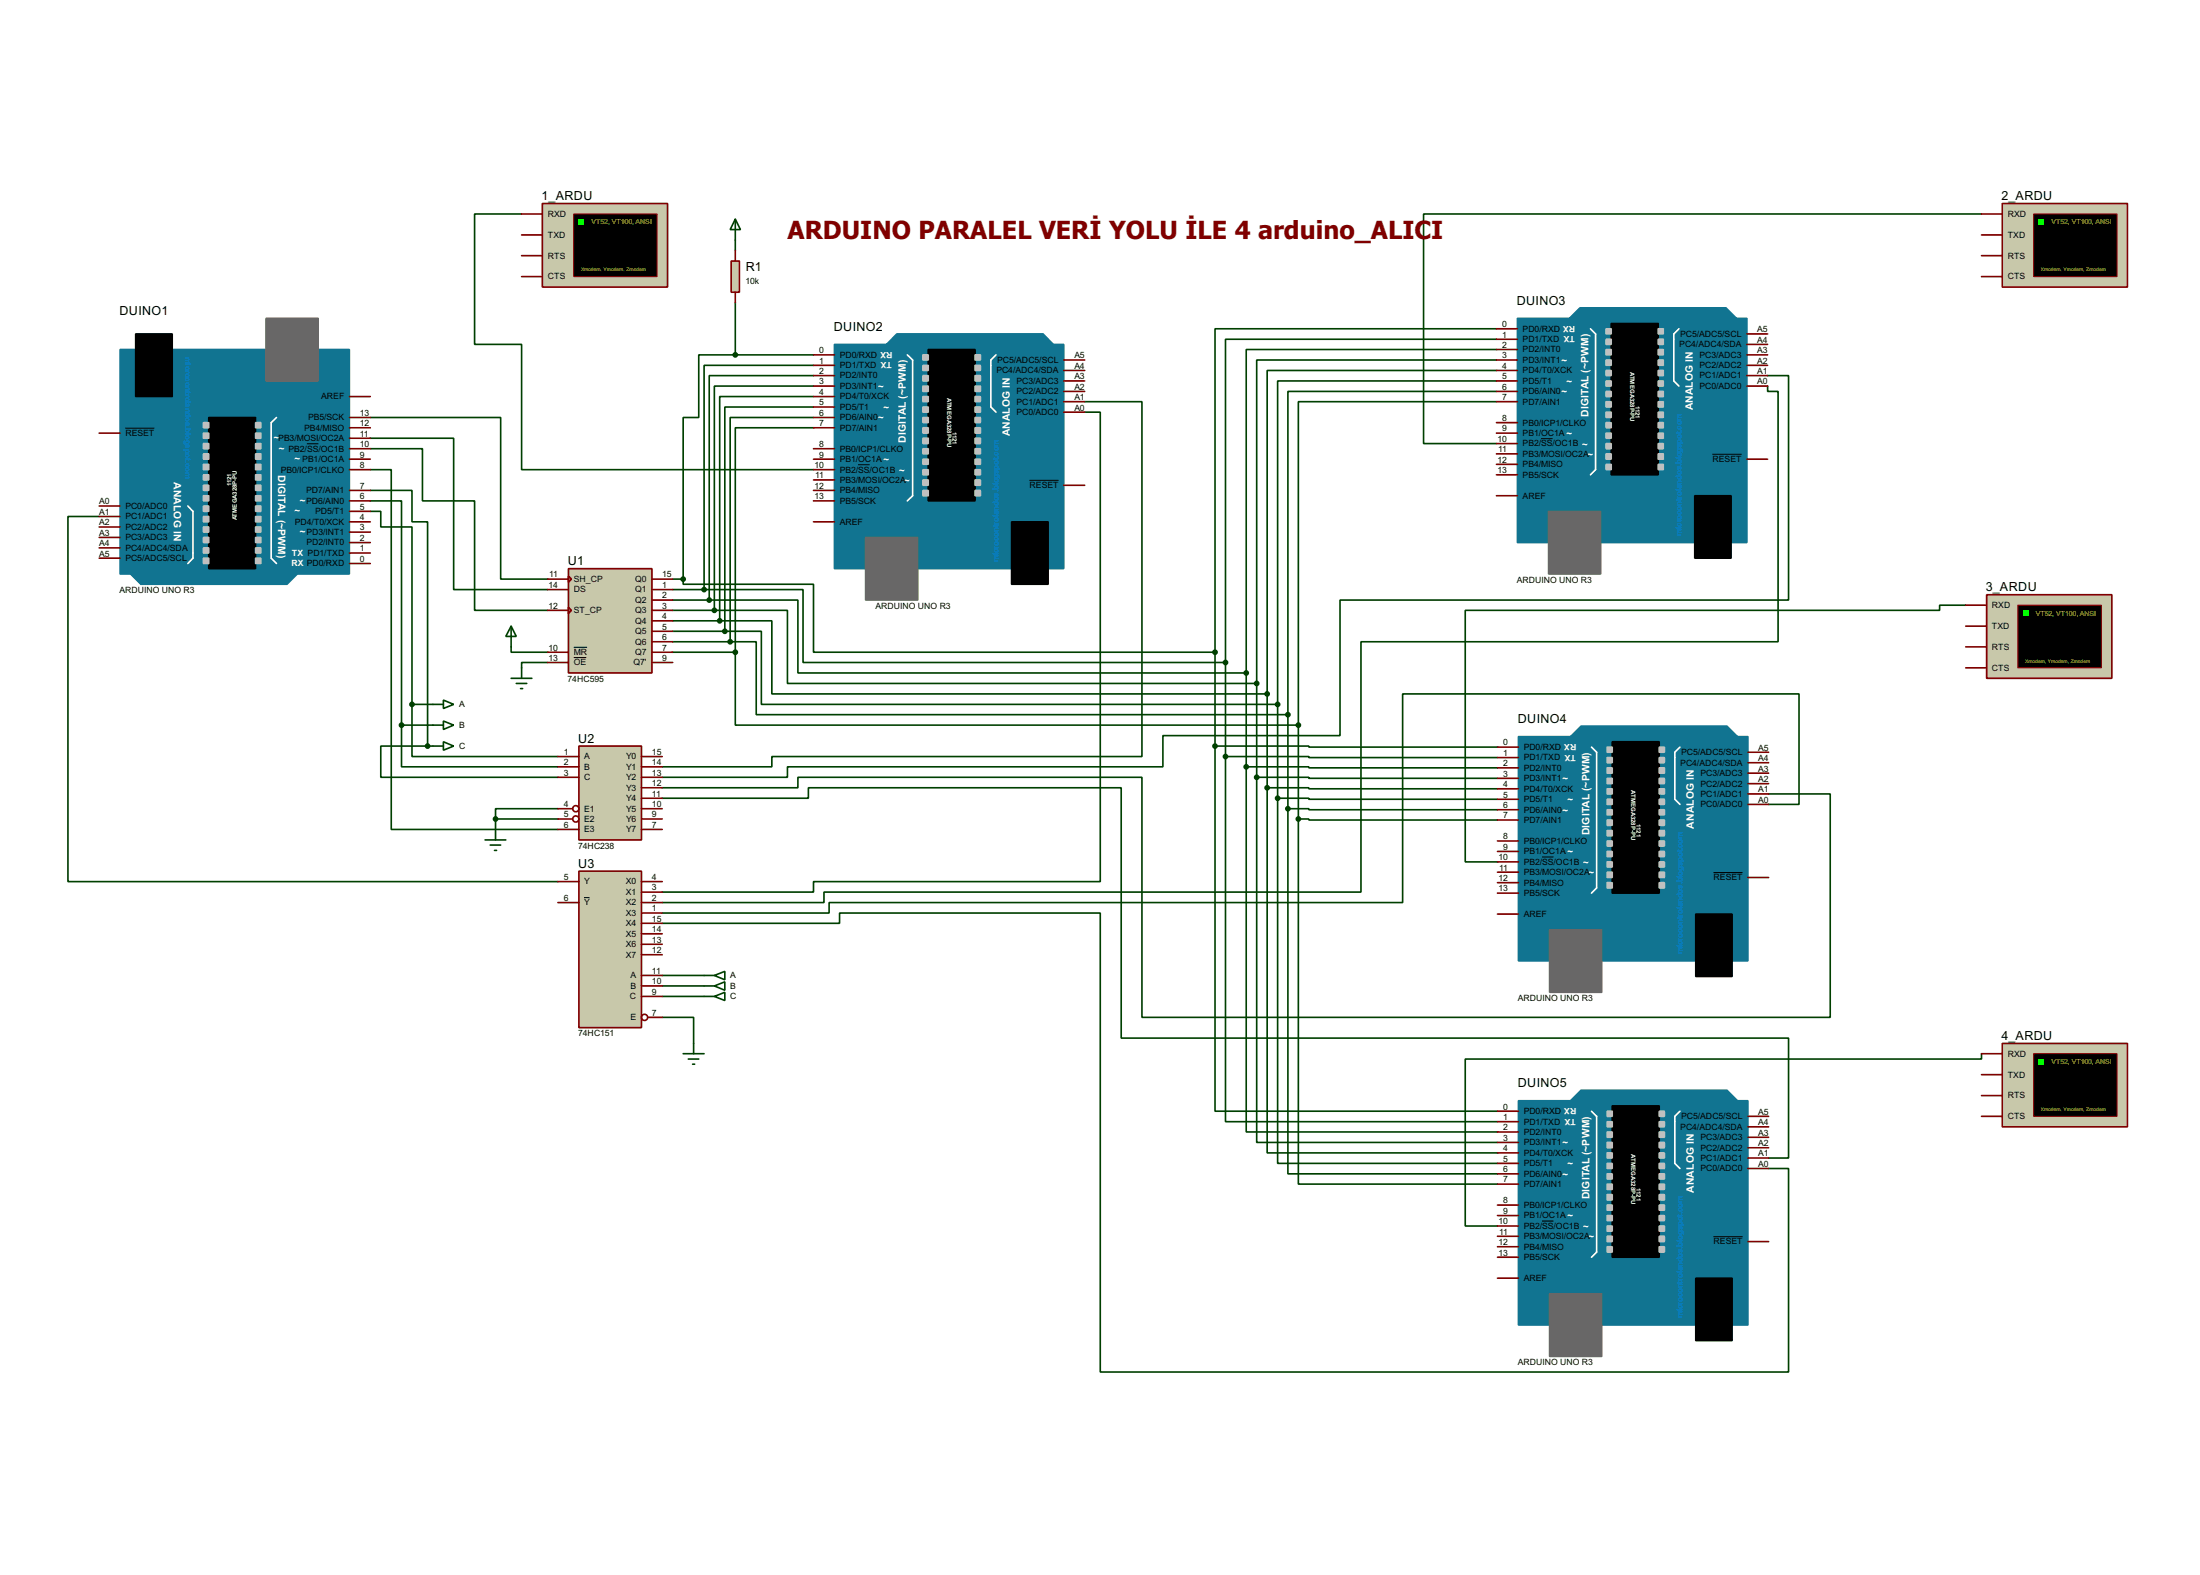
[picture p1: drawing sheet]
<svg xmlns="http://www.w3.org/2000/svg" width="536mm" height="383mm" viewBox="0 0 536 383" stroke-linecap="round" stroke-linejoin="round" font-family="sans-serif">
<g fill="none" stroke="#004000" stroke-width=".4">
<path d="M127.1 52.1h-11.5v31.8h11.5v30.5h71.1M179.1 58.5v2.5M482.7 52.1h-135.9v55.9h17.7M179.1 73.7v12.7M179.1 86.4h-8.9v15.3h-3.8v39.3M179.1 86.4h19.1M198.2 99.1h-21.6v54.6M198.2 96.6h-22.9v54.6M198.2 94h-24.2v54.6M198.2 91.5h-25.4v54.6M198.2 89h-26.7v54.6M264.2 97.8h14v86.4h-90.2v2.5h-26.7"/>
<path d="M364.5 97.8h-48.2v78.8M364.5 95.3h-50.8v78.7M364.5 92.8h-53.3v78.7M364.5 90.2h-55.8v78.8M364.5 87.7h-58.4v78.7M364.5 85.1h-60.9v78.8M364.5 82.6h-66v78.7M364.5 80.1h-68.5v78.7M430.6 91.5h5.1v54.6h-109.3v33h-43.1v7.6h-91.5v2.6h-30.5M430.6 94v1.3h2.5v61h-101.6v60.9h-130.8v2.6h-39.4M90.2 101.7h31.8v39.3h11.4M90.2 109.3h12.7v12.7h12.7v26.6h17.8"/>
<path d="M90.2 106.7h20.3v36.9h22.9M90.2 114.4h5.1v87.6h40.6M90.2 119.4h10.2v7.7h3.8v54.6M198.2 104.2h-19.1v54.6M198.2 101.7h-20.3v54.6M264.2 100.4h3.8v114.3h-69.8v2.5h-36.9M24.2 125.8h-7.6v88.9h119.3M90.2 124.5h2.6v3.8h7.6v43.2M90.2 122h7.6v54.6M124.5 157.5v1.3h8.9M163.9 158.8h15.2M163.9 156.3h14"/>
<path d="M163.9 153.7h12.7M163.9 151.2h11.4M163.9 148.6h10.1M163.9 146.1h8.9M163.9 143.6h7.6M163.9 141h2.5M166.4 141v1.3h31.8v16.5h97.8M171.5 143.6h24.1v17.7h102.9M172.8 146.1h21.6v17.8h109.2M174 148.6h17.8v17.8h114.3M175.3 151.2h12.7v17.8h120.7M176.6 153.7h8.9v17.8h125.7"/>
<path d="M177.9 156.3h6.3v17.7h129.5M179.1 158.8v17.8h137.2M296 158.8v22.9M478.8 147.4h-6.3v1.2h-115.6v61.3h7.9M97.8 176.6v10.1h38.1M97.8 176.6h7.7M100.4 171.5v12.7h35.5M100.4 171.5h5.1M133.4 161.3h-6.3v1.3M298.5 161.3v22.9M303.6 163.9v22.8M306.1 166.4v22.9"/>
<path d="M308.7 169v22.8M311.2 171.5v22.9M313.7 174v22.9M316.3 176.6v22.8M104.2 181.7h-11.4v7.6h43.1M104.2 181.7h1.3M120.7 199.4v2.6M120.7 199.4h15.2M135.9 196.9h-15.2v2.5M161.3 191.8h33.1v-2.5h83.8v58.4h167.6v-54.4h-15M161.3 194.4h35.6v-2.6h76.2v61h162.6v29.2h-4.9M296 181.7v88.9h68.8"/>
<path d="M296 181.7h22.8v.2h46M298.5 184.2v88.9h66.3M298.5 184.2h20.3v.3h46M303.6 186.7v88.9h61.2M303.6 186.7h15.2v.3h46M306.1 189.3v88.9h58.7M306.1 189.3h12.7v.2h46M308.7 191.8v88.9h56.1M308.7 191.8h10.1v.3h46M311.2 194.4v88.9h53.6M311.2 194.4h7.6v.2h46M313.7 196.9v88.9h51.1"/>
<path d="M313.7 196.9h5.1v.3h46M316.3 199.4v88.9h48.5M316.3 199.4h2.5v.3h46M430.8 195.9h7.4v-26.9h-96.5v50.8h-139.7v2.5h-40.7M161.3 224.8h43.2v-2.5h63.5v111.8h167.7v-49.6h-4.9M161.3 237.5h10.2M161.3 247.7h7.7v6.4M161.3 240.1h10.2M161.3 242.6h10.2M482.7 256.6v1.3h-125.8v40.6h7.9"/>
</g>
<g fill="#117491" stroke="#117491" stroke-width=".4">
<path d="M31.8 139.8h40.6l-2.5 2.5h-35.6z" fill-rule="evenodd"/>
<path d="M218.5 81.3h35.6l2.5 2.6h-40.6z" fill-rule="evenodd"/>
</g>
<g fill="#117491" stroke="#117491" stroke-width=".4">
<path d="M29.3 85.1h55.8v54.7h-55.8z"/>
<path d="M203.3 83.9h55.8v54.6h-55.8z"/>
</g>
<g fill="#686767" stroke="#686767" stroke-width=".4">
<path d="M64.8 77.5h12.7v15.3h-12.7z"/>
<path d="M210.9 130.9h12.7v15.2h-12.7z"/>
</g>
<path d="M33.1 81.3h8.9v15.3h-8.9zM226.1 85.1h11.4v36.9h-11.4zM50.9 101.7h11.4v36.8h-11.4zM246.4 127.1h8.9v15.2h-8.9z" fill="#000" stroke="#000" stroke-width=".4"/>
<path d="M221 86.4l1.3 1.3v33l-1.3 1.3M242.6 86.4l-1.2 1.3v11.4l1.2 1.3M67.4 101.7l-1.3 1.2v33l1.3 1.3M45.8 123.2l1.2 1.3v11.4l-1.2 1.3" fill="none" stroke="#fff" stroke-width=".4"/>
<g fill="#c0c0c0" stroke="#c0c0c0" stroke-width=".4">
<path d="M62.3 102.9h1.3v1.3h-1.3z"/>
<path d="M62.3 105.5h1.3v1.2h-1.3z"/>
<path d="M62.3 108h1.3v1.3h-1.3z"/>
<path d="M62.3 110.5h1.3v1.3h-1.3z"/>
<path d="M62.3 113.1h1.3v1.3h-1.3z"/>
<path d="M62.3 115.6h1.3v1.3h-1.3z"/>
<path d="M62.3 118.2h1.3v1.2h-1.3z"/>
<path d="M62.3 120.7h1.3v1.3h-1.3z"/>
<path d="M62.3 123.2h1.3v1.3h-1.3z"/>
<path d="M62.3 125.8h1.3v1.3h-1.3z"/>
<path d="M62.3 128.3h1.3v1.3h-1.3z"/>
<path d="M62.3 130.9h1.3v1.2h-1.3z"/>
<path d="M62.3 133.4h1.3v1.3h-1.3z"/>
<path d="M62.3 135.9h1.3v1.3h-1.3z"/>
<path d="M49.6 102.9h1.3v1.3h-1.3z"/>
<path d="M49.6 105.5h1.3v1.2h-1.3z"/>
<path d="M49.6 108h1.3v1.3h-1.3z"/>
<path d="M49.6 110.5h1.3v1.3h-1.3z"/>
<path d="M49.6 113.1h1.3v1.3h-1.3z"/>
<path d="M49.6 115.6h1.3v1.3h-1.3z"/>
<path d="M49.6 118.2h1.3v1.2h-1.3z"/>
<path d="M49.6 120.7h1.3v1.3h-1.3z"/>
<path d="M49.6 123.2h1.3v1.3h-1.3z"/>
<path d="M49.6 125.8h1.3v1.3h-1.3z"/>
<path d="M49.6 128.3h1.3v1.3h-1.3z"/>
<path d="M49.6 130.9h1.3v1.2h-1.3z"/>
<path d="M49.6 133.4h1.3v1.3h-1.3z"/>
<path d="M49.6 135.9h1.3v1.3h-1.3z"/>
<path d="M224.8 119.4h1.3v1.3h-1.3z"/>
<path d="M224.8 116.9h1.3v1.3h-1.3z"/>
<path d="M224.8 114.4h1.3v1.2h-1.3z"/>
<path d="M224.8 111.8h1.3v1.3h-1.3z"/>
<path d="M224.8 109.3h1.3v1.2h-1.3z"/>
<path d="M224.8 106.7h1.3v1.3h-1.3z"/>
<path d="M224.8 104.2h1.3v1.3h-1.3z"/>
<path d="M224.8 101.7h1.3v1.2h-1.3z"/>
<path d="M224.8 99.1h1.3v1.3h-1.3z"/>
<path d="M224.8 96.6h1.3v1.2h-1.3z"/>
<path d="M224.8 94h1.3v1.3h-1.3z"/>
<path d="M224.8 91.5h1.3v1.3h-1.3z"/>
<path d="M224.8 89h1.3v1.2h-1.3z"/>
<path d="M224.8 86.4h1.3v1.3h-1.3z"/>
<path d="M237.5 119.4h1.3v1.3h-1.3z"/>
<path d="M237.5 116.9h1.3v1.3h-1.3z"/>
<path d="M237.5 114.4h1.3v1.2h-1.3z"/>
<path d="M237.5 111.8h1.3v1.3h-1.3z"/>
<path d="M237.5 109.3h1.3v1.2h-1.3z"/>
<path d="M237.5 106.7h1.3v1.3h-1.3z"/>
<path d="M237.5 104.2h1.3v1.3h-1.3z"/>
<path d="M237.5 101.7h1.3v1.2h-1.3z"/>
<path d="M237.5 99.1h1.3v1.3h-1.3z"/>
<path d="M237.5 96.6h1.3v1.2h-1.3z"/>
<path d="M237.5 94h1.3v1.3h-1.3z"/>
<path d="M237.5 91.5h1.3v1.3h-1.3z"/>
<path d="M237.5 89h1.3v1.2h-1.3z"/>
<path d="M237.5 86.4h1.3v1.3h-1.3z"/>
</g>
<g fill="none" stroke="#800000" stroke-width=".4">
<path d="M85.1 96.6h5.1M198.2 96.6h5.1M198.2 86.4h5.1M198.2 89h5.1M198.2 91.5h5.1M198.2 94h5.1M198.2 99.1h5.1M259.1 87.7h5.1M259.1 90.2h5.1M259.1 92.8h5.1M259.1 95.3h5.1M259.1 97.8h5.1"/>
<path d="M24.2 105.5h5.1M85.1 119.4h5.1M85.1 114.4h5.1M85.1 111.8h5.1M85.1 109.3h5.1M85.1 106.7h5.1M85.1 104.2h5.1M85.1 101.7h5.1M198.2 119.4h5.1M198.2 114.4h5.1M198.2 111.8h5.1M198.2 109.3h5.1"/>
<path d="M198.2 104.2h5.1M198.2 101.7h5.1M198.2 116.9h5.1M259.1 100.4h5.1M259.1 118.2h5.1M24.2 135.9h5.1M24.2 133.4h5.1M24.2 130.9h5.1M24.2 128.3h5.1M24.2 125.8h5.1M24.2 123.2h5.1M85.1 137.2h5.1"/>
<path d="M85.1 134.7h5.1M85.1 132.1h5.1M85.1 129.6h5.1M85.1 127.1h5.1M85.1 124.5h5.1M85.1 122h5.1M198.2 127.1h5.1M198.2 122h5.1"/>
</g>
<path d="M30.5 104.3h7.1M74.8 108.1h2.8M209 113.2h2.8M250.8 117h7.1" fill="none" stroke="#000" stroke-width=".24"/>
<path d="M138.5 138.5h20.3v25.4h-20.3z" fill="#c8c8aa" stroke="#800000" stroke-width=".4"/>
<g fill="none" stroke="#800000" stroke-width=".4">
<path d="M133.4 141h5.1M133.4 143.6h5.1M133.4 148.6h5.1M133.4 158.8h5.1M138.5 140.3l.7 .7-.7 .8zM138.5 147.9l.7 .7-.7 .8zM158.8 141h5.1M158.8 143.6h5.1M158.8 146.1h5.1M158.8 148.6h5.1M158.8 151.2h5.1M158.8 153.7h5.1"/>
<path d="M158.8 156.3h5.1M158.8 158.8h5.1M133.4 161.3h5.1M158.8 161.3h5.1"/>
</g>
<path d="M139.8 157.6h3.2M139.8 160.1h3" fill="none" stroke="#000" stroke-width=".24"/>
<path d="M179.1 53.4l1.3 2.5h-2.5zM179.1 53.4v5.1M124.5 152.5l1.3 2.5h-2.6zM124.5 152.5v5M124.5 165.2h5.1M125.8 166.4h2.5M126.8 167.7h.5M127.1 162.6v2.6" fill="none" stroke="#004000" stroke-width=".4"/>
<path d="M178.1 63.6h2v7.6h-2z" fill="#c8c8aa" stroke="#800000" stroke-width=".4"/>
<path d="M179.1 61v2.6M179.1 71.2v2.5" fill="none" stroke="#800000" stroke-width=".4"/>
<circle cx="179.1" cy="86.4" r=".5" fill="#004000" stroke="#004000" stroke-width=".4"/>
<path d="M132.1 49.6h30.5v20.3h-30.5z" fill="#c8c8aa" stroke="#800000" stroke-width=".4"/>
<path d="M139.8 52.1h20.3v15.3h-20.3z" fill="#000" stroke="#800000" stroke-width=".25"/>
<path d="M141 53.4h1.3v1.3h-1.3z" fill="#0f0"/>
<g fill="none" stroke="#800000" stroke-width=".4">
<path d="M127.1 52.1h5M127.1 57.2h5M127.1 62.3h5M127.1 67.4h5M364.5 80.1h5.1M364.5 82.6h5.1M364.5 85.1h5.1M364.5 87.7h5.1M364.5 90.2h5.1M364.5 92.8h5.1M364.5 95.3h5.1M364.5 97.8h5.1"/>
<path d="M425.5 81.3h5.1M425.5 83.9h5.1M425.5 86.4h5.1M425.5 89h5.1M425.5 91.5h5.1M425.5 94h5.1M364.5 102.9h5.1M364.5 105.5h5.1M364.5 108h5.1M364.5 110.5h5.1M364.5 113.1h5.1M364.5 115.6h5.1"/>
<path d="M425.5 111.8h5.1M364.5 120.7h5.1M364.8 181.9h5.1M364.8 184.5h5.1M364.8 187h5.1M364.8 189.5h5.1M364.8 192.1h5.1M364.8 194.6h5.1M364.8 197.2h5.1M364.8 199.7h5.1M425.8 183.2h5M425.8 185.7h5"/>
<path d="M425.8 188.3h5M425.8 190.8h5M425.8 193.3h5M425.8 195.9h5M364.8 204.8h5.1M364.8 207.3h5.1M364.8 209.9h5.1M364.8 212.4h5.1M364.8 214.9h5.1M364.8 217.5h5.1M425.8 213.7h5M364.8 222.6h5.1"/>
<path d="M364.8 270.6h5.1M364.8 273.1h5.1M364.8 275.6h5.1M364.8 278.2h5.1M425.8 271.8h5M425.8 274.4h5M425.8 276.9h5M425.8 279.5h5M364.8 280.7h5.1M364.8 283.3h5.1M364.8 285.8h5.1M364.8 288.3h5.1"/>
<path d="M364.8 293.4h5.1M364.8 296h5.1M364.8 298.5h5.1M425.8 282h5M425.8 284.5h5M364.8 301h5.1M364.8 303.6h5.1M364.8 306.1h5.1M364.8 311.2h5.1M425.8 302.3h5"/>
</g>
<g fill="#117491" stroke="#117491" stroke-width=".4">
<path d="M382.3 77.5l2.6-2.5h35.5l2.6 2.5z" fill-rule="evenodd"/>
<path d="M382.6 179.4l2.5-2.6h35.6l2.5 2.6z" fill-rule="evenodd"/>
<path d="M385.1 265.5h35.6l2.5 2.5h-40.6z" fill-rule="evenodd"/>
</g>
<g fill="#117491" stroke="#117491" stroke-width=".4">
<path d="M369.6 77.5h55.9v54.6h-55.9z"/>
<path d="M369.9 179.4h55.9v54.6h-55.9z"/>
<path d="M369.9 268h55.9v54.6h-55.9z"/>
</g>
<g fill="#686767" stroke="#686767" stroke-width=".4">
<path d="M377.2 124.5h12.7v15.3h-12.7z"/>
<path d="M377.5 226.4h12.7v15.2h-12.7z"/>
<path d="M377.5 315h12.7v15.3h-12.7z"/>
</g>
<path d="M392.5 78.8h11.4v36.8h-11.4zM412.8 120.7h8.9v15.2h-8.9zM392.7 180.6h11.5v36.9h-11.5zM413.1 222.6h8.8v15.2h-8.8zM392.7 269.3h11.5v36.8h-11.5zM413.1 311.2h8.8v15.2h-8.8z" fill="#000" stroke="#000" stroke-width=".4"/>
<path d="M387.4 80.1l1.3 1.2v33.1l-1.3 1.2M409 80.1l-1.3 1.2v11.5l1.3 1.2M387.7 181.9l1.2 1.3v33l-1.2 1.3M409.2 181.9l-1.2 1.3v11.4l1.2 1.3M387.7 270.6l1.2 1.2v33.1l-1.2 1.2M409.2 270.6l-1.2 1.2v11.5l1.2 1.2" fill="none" stroke="#fff" stroke-width=".4"/>
<g fill="#c0c0c0" stroke="#c0c0c0" stroke-width=".4">
<path d="M391.2 113.1h1.3v1.3h-1.3z"/>
<path d="M391.2 110.5h1.3v1.3h-1.3z"/>
<path d="M391.2 108h1.3v1.3h-1.3z"/>
<path d="M391.2 105.5h1.3v1.2h-1.3z"/>
<path d="M391.2 102.9h1.3v1.3h-1.3z"/>
<path d="M391.2 100.4h1.3v1.3h-1.3z"/>
<path d="M391.2 97.8h1.3v1.3h-1.3z"/>
<path d="M391.2 95.3h1.3v1.3h-1.3z"/>
<path d="M391.2 92.8h1.3v1.2h-1.3z"/>
<path d="M391.2 90.2h1.3v1.3h-1.3z"/>
<path d="M391.2 87.7h1.3v1.3h-1.3z"/>
<path d="M391.2 85.1h1.3v1.3h-1.3z"/>
<path d="M391.2 82.6h1.3v1.3h-1.3z"/>
<path d="M391.2 80.1h1.3v1.2h-1.3z"/>
<path d="M403.9 113.1h1.3v1.3h-1.3z"/>
<path d="M403.9 110.5h1.3v1.3h-1.3z"/>
<path d="M403.9 108h1.3v1.3h-1.3z"/>
<path d="M403.9 105.5h1.3v1.2h-1.3z"/>
<path d="M403.9 102.9h1.3v1.3h-1.3z"/>
<path d="M403.9 100.4h1.3v1.3h-1.3z"/>
<path d="M403.9 97.8h1.3v1.3h-1.3z"/>
<path d="M403.9 95.3h1.3v1.3h-1.3z"/>
<path d="M403.9 92.8h1.3v1.2h-1.3z"/>
<path d="M403.9 90.2h1.3v1.3h-1.3z"/>
<path d="M403.9 87.7h1.3v1.3h-1.3z"/>
<path d="M403.9 85.1h1.3v1.3h-1.3z"/>
<path d="M403.9 82.6h1.3v1.3h-1.3z"/>
<path d="M403.9 80.1h1.3v1.2h-1.3z"/>
<path d="M391.5 214.9h1.2v1.3h-1.2z"/>
<path d="M391.5 212.4h1.2v1.3h-1.2z"/>
<path d="M391.5 209.9h1.2v1.2h-1.2z"/>
<path d="M391.5 207.3h1.2v1.3h-1.2z"/>
<path d="M391.5 204.8h1.2v1.2h-1.2z"/>
<path d="M391.5 202.2h1.2v1.3h-1.2z"/>
<path d="M391.5 199.7h1.2v1.3h-1.2z"/>
<path d="M391.5 197.2h1.2v1.2h-1.2z"/>
<path d="M391.5 194.6h1.2v1.3h-1.2z"/>
<path d="M391.5 192.1h1.2v1.2h-1.2z"/>
<path d="M391.5 189.5h1.2v1.3h-1.2z"/>
<path d="M391.5 187h1.2v1.3h-1.2z"/>
<path d="M391.5 184.5h1.2v1.2h-1.2z"/>
<path d="M391.5 181.9h1.2v1.3h-1.2z"/>
<path d="M404.2 214.9h1.2v1.3h-1.2z"/>
<path d="M404.2 212.4h1.2v1.3h-1.2z"/>
<path d="M404.2 209.9h1.2v1.2h-1.2z"/>
<path d="M404.2 207.3h1.2v1.3h-1.2z"/>
<path d="M404.2 204.8h1.2v1.2h-1.2z"/>
<path d="M404.2 202.2h1.2v1.3h-1.2z"/>
<path d="M404.2 199.7h1.2v1.3h-1.2z"/>
<path d="M404.2 197.2h1.2v1.2h-1.2z"/>
<path d="M404.2 194.6h1.2v1.3h-1.2z"/>
<path d="M404.2 192.1h1.2v1.2h-1.2z"/>
<path d="M404.2 189.5h1.2v1.3h-1.2z"/>
<path d="M404.2 187h1.2v1.3h-1.2z"/>
<path d="M404.2 184.5h1.2v1.2h-1.2z"/>
<path d="M404.2 181.9h1.2v1.3h-1.2z"/>
<path d="M391.5 303.6h1.2v1.3h-1.2z"/>
<path d="M391.5 301h1.2v1.3h-1.2z"/>
<path d="M391.5 298.5h1.2v1.3h-1.2z"/>
<path d="M391.5 296h1.2v1.2h-1.2z"/>
<path d="M391.5 293.4h1.2v1.3h-1.2z"/>
<path d="M391.5 290.9h1.2v1.3h-1.2z"/>
<path d="M391.5 288.3h1.2v1.3h-1.2z"/>
<path d="M391.5 285.8h1.2v1.3h-1.2z"/>
<path d="M391.5 283.3h1.2v1.2h-1.2z"/>
<path d="M391.5 280.7h1.2v1.3h-1.2z"/>
<path d="M391.5 278.2h1.2v1.3h-1.2z"/>
<path d="M391.5 275.6h1.2v1.3h-1.2z"/>
<path d="M391.5 273.1h1.2v1.3h-1.2z"/>
<path d="M391.5 270.6h1.2v1.2h-1.2z"/>
<path d="M404.2 303.6h1.2v1.3h-1.2z"/>
<path d="M404.2 301h1.2v1.3h-1.2z"/>
<path d="M404.2 298.5h1.2v1.3h-1.2z"/>
<path d="M404.2 296h1.2v1.2h-1.2z"/>
<path d="M404.2 293.4h1.2v1.3h-1.2z"/>
<path d="M404.2 290.9h1.2v1.3h-1.2z"/>
<path d="M404.2 288.3h1.2v1.3h-1.2z"/>
<path d="M404.2 285.8h1.2v1.3h-1.2z"/>
<path d="M404.2 283.3h1.2v1.2h-1.2z"/>
<path d="M404.2 280.7h1.2v1.3h-1.2z"/>
<path d="M404.2 278.2h1.2v1.3h-1.2z"/>
<path d="M404.2 275.6h1.2v1.3h-1.2z"/>
<path d="M404.2 273.1h1.2v1.3h-1.2z"/>
<path d="M404.2 270.6h1.2v1.2h-1.2z"/>
</g>
<path d="M375.4 106.8h2.8M417.1 110.6h7.1M375.6 208.7h2.8M417.4 212.5h7.1M375.6 297.3h2.8M417.4 301.1h7.1" fill="none" stroke="#000" stroke-width=".24"/>
<g fill="#004000" stroke="#004000" stroke-width=".4">
<circle cx="179.1" cy="158.8" r=".5"/>
<circle cx="316.2" cy="176.6" r=".5"/>
<circle cx="295.9" cy="181.7" r=".5"/>
<circle cx="298.5" cy="184.2" r=".5"/>
<circle cx="303.5" cy="186.7" r=".5"/>
<circle cx="306.1" cy="189.3" r=".5"/>
<circle cx="308.6" cy="191.8" r=".5"/>
<circle cx="311.2" cy="194.4" r=".5"/>
<circle cx="313.7" cy="196.9" r=".5"/>
<circle cx="316.2" cy="199.4" r=".5"/>
</g>
<path d="M141 181.7h15.3v22.8h-15.3z" fill="#c8c8aa" stroke="#800000" stroke-width=".4"/>
<g fill="none" stroke="#800000" stroke-width=".4">
<path d="M135.9 184.2h5.1M135.9 186.7h5.1M135.9 189.3h5.1M135.9 199.4h3.6M135.9 196.9h3.6M156.3 184.2h5M156.3 186.7h5M156.3 189.3h5M156.3 199.4h5M156.3 196.9h5M156.3 191.8h5M156.3 194.4h5"/>
<path d="M135.9 202h5.1M156.3 202h5"/>
<circle cx="140.2" cy="199.4" r=".75"/>
<circle cx="140.2" cy="196.9" r=".75"/>
</g>
<path d="M118.2 204.5h5M119.4 205.8h2.6M120.5 207.1h.5M120.7 202v2.5" fill="none" stroke="#004000" stroke-width=".4"/>
<circle cx="120.7" cy="199.4" r=".5" fill="#004000" stroke="#004000" stroke-width=".4"/>
<path d="M141 212.1h15.3v38.1h-15.3z" fill="#c8c8aa" stroke="#800000" stroke-width=".4"/>
<g fill="none" stroke="#800000" stroke-width=".4">
<path d="M135.9 214.7h5.1M135.9 219.8h5.1M156.3 214.7h5M156.3 217.2h5M156.3 219.8h5M156.3 222.3h5M156.3 224.8h5M156.3 227.4h5M156.3 229.9h5M156.3 232.5h5M156.3 237.5h5M156.3 240.1h5"/>
<path d="M156.3 242.6h5M157.8 247.7h3.5"/>
<circle cx="157" cy="247.7" r=".75"/>
</g>
<path d="M142.3 218.6h1.3" fill="none" stroke="#000" stroke-width=".24"/>
<path d="M105.5 171.5h2.5M105.5 176.6h2.5M108 170.5l2.5 1-2.5 1zM108 175.6l2.5 1-2.5 1zM105.5 181.7h2.5M108 180.6l2.5 1.1-2.5 1zM171.5 237.5h2.5M174 237.5l2.6-1v2.1zM171.5 240.1h2.5M171.5 242.6h2.5M174 240.1l2.6-1v2zM174 242.6l2.6-1v2z" fill="none" stroke="#004000" stroke-width=".4"/>
<g fill="#004000" stroke="#004000" stroke-width=".4">
<circle cx="100.3" cy="171.5" r=".5"/>
<circle cx="97.8" cy="176.6" r=".5"/>
</g>
<path d="M487.7 49.6h30.5v20.3h-30.5z" fill="#c8c8aa" stroke="#800000" stroke-width=".4"/>
<path d="M495.4 52.1h20.3v15.3h-20.3z" fill="#000" stroke="#800000" stroke-width=".25"/>
<path d="M496.6 53.4h1.3v1.3h-1.3z" fill="#0f0"/>
<path d="M482.7 52.1h5M482.7 57.2h5M482.7 62.3h5M482.7 67.4h5" fill="none" stroke="#800000" stroke-width=".4"/>
<path d="M483.9 144.8h30.5v20.4h-30.5z" fill="#c8c8aa" stroke="#800000" stroke-width=".4"/>
<path d="M491.5 147.4h20.4v15.2h-20.4z" fill="#000" stroke="#800000" stroke-width=".25"/>
<path d="M492.8 148.6h1.3v1.3h-1.3z" fill="#0f0"/>
<path d="M478.8 147.4h5.1M478.8 157.5h5.1M478.8 152.5h5.1M478.8 162.6h5.1" fill="none" stroke="#800000" stroke-width=".4"/>
<path d="M487.7 254.1h30.5v20.3h-30.5z" fill="#c8c8aa" stroke="#800000" stroke-width=".4"/>
<path d="M495.4 256.6h20.3v15.2h-20.3z" fill="#000" stroke="#800000" stroke-width=".25"/>
<path d="M496.6 257.9h1.3v1.2h-1.3z" fill="#0f0"/>
<path d="M482.7 256.6h5M482.7 266.8h5M482.7 261.7h5M482.7 271.8h5" fill="none" stroke="#800000" stroke-width=".4"/>
<g fill="#004000" stroke="#004000" stroke-width=".4">
<circle cx="104.1" cy="181.7" r=".5"/>
<circle cx="177.8" cy="156.3" r=".5"/>
<circle cx="313.7" cy="174" r=".5"/>
<circle cx="176.5" cy="153.7" r=".5"/>
<circle cx="311.2" cy="171.5" r=".5"/>
<circle cx="175.3" cy="151.2" r=".5"/>
<circle cx="308.6" cy="169" r=".5"/>
<circle cx="174" cy="148.6" r=".5"/>
<circle cx="306.1" cy="166.4" r=".5"/>
<circle cx="172.7" cy="146.1" r=".5"/>
<circle cx="303.5" cy="163.9" r=".5"/>
<circle cx="171.5" cy="143.6" r=".5"/>
<circle cx="298.5" cy="161.3" r=".5"/>
<circle cx="166.4" cy="141" r=".5"/>
<circle cx="295.9" cy="158.8" r=".5"/>
</g>
<path d="M166.4 256.6h5.1M167.7 257.9h2.5M168.7 259.1h.5M169 254.1v2.5" fill="none" stroke="#004000" stroke-width=".4"/>
<g font-size="7.4" fill="#800000">
<text x="191.8" y="58.2">ARDUINO PARALEL VERİ YOLU İLE 4 arduino_ALIC</text>
<text x="348.6" y="58.2">I</text>
</g>
<g font-size="3.4">
<text x="131.9" y="48.7">1_ARDU</text>
<text x="487.5" y="48.7">2_ARDU</text>
<text x="181.7" y="66.1">R1</text>
<text x="29.1" y="76.7">DUINO1</text>
<text x="369.5" y="74.1">DUINO3</text>
<text x="203.1" y="80.5">DUINO2</text>
<text x="138.3" y="137.6">U1</text>
<text x="483.7" y="144">3_ARDU</text>
<text x="369.7" y="176">DUINO4</text>
<text x="140.9" y="180.9">U2</text>
<text x="140.9" y="211.3">U3</text>
<text x="487.5" y="253.3">4_ARDU</text>
<text x="369.7" y="264.7">DUINO5</text>
</g>
<g font-size="2.8" fill="#fff">
<text x="387" y="101.5" transform="rotate(-90 387 101.5)">DIGITAL (~PWM)</text>
<text x="412.4" y="99.9" transform="rotate(-90 412.4 99.9)">ANALOG IN</text>
<text x="220.6" y="107.9" transform="rotate(-90 220.6 107.9)">DIGITAL (~PWM)</text>
<text x="246" y="106.3" transform="rotate(-90 246 106.3)">ANALOG IN</text>
<text x="42.3" y="117.3" transform="rotate(90 42.3 117.3)">ANALOG IN</text>
<text x="67.7" y="115.7" transform="rotate(90 67.7 115.7)">DIGITAL (~PWM)</text>
<text x="387.2" y="203.4" transform="rotate(-90 387.2 203.4)">DIGITAL (~PWM)</text>
<text x="412.6" y="201.8" transform="rotate(-90 412.6 201.8)">ANALOG IN</text>
<text x="387.2" y="292" transform="rotate(-90 387.2 292)">DIGITAL (~PWM)</text>
<text x="412.6" y="290.4" transform="rotate(-90 412.6 290.4)">ANALOG IN</text>
</g>
<g font-size="2.7" fill="#fff">
<text x="381.7" y="86.9" transform="rotate(-180 381.7 86.9)">~</text>
<text x="215.3" y="93.2" transform="rotate(-180 215.3 93.2)">~</text>
<text x="381.7" y="94.5" transform="rotate(-180 381.7 94.5)">~</text>
<text x="383" y="92" transform="rotate(-180 383 92)">~</text>
<text x="215.3" y="100.9" transform="rotate(-180 215.3 100.9)">~</text>
<text x="216.6" y="98.4" transform="rotate(-180 216.6 98.4)">~</text>
<text x="66.7" y="107.5">~</text>
<text x="383" y="104.7" transform="rotate(-180 383 104.7)">~</text>
<text x="386.8" y="107.2" transform="rotate(-180 386.8 107.2)">~</text>
<text x="68" y="110">~</text>
<text x="71.8" y="112.6">~</text>
<text x="216.6" y="111.1" transform="rotate(-180 216.6 111.1)">~</text>
<text x="220.4" y="113.6" transform="rotate(-180 220.4 113.6)">~</text>
<text x="388.1" y="109.8" transform="rotate(-180 388.1 109.8)">~</text>
<text x="221.7" y="116.1" transform="rotate(-180 221.7 116.1)">~</text>
<text x="71.8" y="125.3">~</text>
<text x="73.1" y="122.7">~</text>
<text x="73.1" y="130.3">~</text>
<text x="382" y="188.7" transform="rotate(-180 382 188.7)">~</text>
<text x="382" y="196.4" transform="rotate(-180 382 196.4)">~</text>
<text x="383.2" y="193.9" transform="rotate(-180 383.2 193.9)">~</text>
<text x="383.2" y="206.6" transform="rotate(-180 383.2 206.6)">~</text>
<text x="387" y="209.1" transform="rotate(-180 387 209.1)">~</text>
<text x="388.3" y="211.6" transform="rotate(-180 388.3 211.6)">~</text>
<text x="382" y="277.4" transform="rotate(-180 382 277.4)">~</text>
<text x="382" y="285.1" transform="rotate(-180 382 285.1)">~</text>
<text x="383.2" y="282.5" transform="rotate(-180 383.2 282.5)">~</text>
<text x="383.2" y="295.2" transform="rotate(-180 383.2 295.2)">~</text>
<text x="387" y="297.8" transform="rotate(-180 387 297.8)">~</text>
<text x="388.3" y="300.3" transform="rotate(-180 388.3 300.3)">~</text>
</g>
<g font-size="2.4">
<text x="133.4" y="52.8">RXD</text>
<text x="489" y="52.8">RXD</text>
<text x="133.4" y="57.9">TXD</text>
<text x="489" y="57.9">TXD</text>
<text x="133.4" y="62.9">RTS</text>
<text x="489" y="62.9">RTS</text>
<text x="133.4" y="68.1">CTS</text>
<text x="181.6" y="69.1">10k</text>
<text x="489" y="68.1">CTS</text>
<text x="365.9" y="79.7">0</text>
<text x="365.9" y="82.2">1</text>
<text x="370.9" y="80.8">PD0/RXD</text>
<text x="370.9" y="83.3">PD1/TXD</text>
<text x="409.2" y="82">PC5/ADC5/SCL</text>
<text x="428" y="80.9">A5</text>
<text x="428" y="83.5">A4</text>
<text x="199.6" y="86">0</text>
<text x="199.6" y="88.5">1</text>
<text x="204.5" y="87.1">PD0/RXD</text>
<text x="204.5" y="89.6">PD1/TXD</text>
<text x="242.9" y="88.4">PC5/ADC5/SCL</text>
<text x="261.7" y="87.3">A5</text>
<text x="261.7" y="89.8">A4</text>
<text x="365.9" y="84.7">2</text>
<text x="365.9" y="87.3">3</text>
<text x="365.9" y="89.8">4</text>
<text x="370.9" y="85.8">PD2/INT0</text>
<text x="370.9" y="88.4">PD3/INT1</text>
<text x="409" y="84.6">PC4/ADC4/SDA</text>
<text x="413.9" y="87.1">PC3/ADC3</text>
<text x="413.9" y="89.6">PC2/ADC2</text>
<text x="428" y="86">A3</text>
<text x="428" y="88.5">A2</text>
<text x="199.6" y="91">2</text>
<text x="199.6" y="93.6">3</text>
<text x="204.5" y="92.2">PD2/INT0</text>
<text x="204.5" y="94.7">PD3/INT1</text>
<text x="242.7" y="90.9">PC4/ADC4/SDA</text>
<text x="247.6" y="93.5">PC3/ADC3</text>
<text x="247.6" y="96">PC2/ADC2</text>
<text x="261.7" y="92.4">A3</text>
<text x="261.7" y="94.9">A2</text>
<text x="365.9" y="92.4">5</text>
<text x="365.9" y="94.9">6</text>
<text x="370.9" y="90.9">PD4/T0/XCK</text>
<text x="370.9" y="93.5">PD5/T1</text>
<text x="370.9" y="96">PD6/AIN0</text>
<text x="413.9" y="92.2">PC1/ADC1</text>
<text x="413.9" y="94.7">PC0/ADC0</text>
<text x="428" y="91">A1</text>
<text x="428" y="93.6">A0</text>
<text x="78.2" y="97.3">AREF</text>
<text x="87.7" y="101.2">13</text>
<text x="199.6" y="96.2">4</text>
<text x="199.6" y="98.7">5</text>
<text x="199.6" y="101.2">6</text>
<text x="204.5" y="97.3">PD4/T0/XCK</text>
<text x="204.5" y="99.8">PD5/T1</text>
<text x="247.6" y="98.5">PC1/ADC1</text>
<text x="247.6" y="101">PC0/ADC0</text>
<text x="261.7" y="97.4">A1</text>
<text x="261.7" y="100">A0</text>
<text x="365.9" y="97.4">7</text>
<text x="370.9" y="98.5">PD7/AIN1</text>
<text x="30.5" y="106.2">RESET</text>
<text x="67.8" y="107.4">PB3/MOSI/OC2A</text>
<text x="74.1" y="104.9">PB4/MISO</text>
<text x="75" y="102.3">PB5/SCK</text>
<text x="87.7" y="106.3">11</text>
<text x="87.7" y="103.7">12</text>
<text x="199.6" y="103.7">7</text>
<text x="204.5" y="102.3">PD6/AIN0</text>
<text x="204.5" y="104.9">PD7/AIN1</text>
<text x="364.8" y="107.6">10</text>
<text x="365.9" y="102.5">8</text>
<text x="365.9" y="105.1">9</text>
<text x="370.9" y="103.6">PB0/ICP1/CLKO</text>
<text x="370.9" y="106.2">PB1/OC1A</text>
<text x="70.3" y="110">PB2/SS/OC1B</text>
<text x="73.6" y="112.5">PB1/OC1A</text>
<text x="87.7" y="114">8</text>
<text x="87.7" y="111.4">9</text>
<text x="87.7" y="108.9">10</text>
<text x="198.4" y="114">10</text>
<text x="199.6" y="108.9">8</text>
<text x="199.6" y="111.4">9</text>
<text x="204.5" y="110">PB0/ICP1/CLKO</text>
<text x="204.5" y="112.5">PB1/OC1A</text>
<text x="364.8" y="112.7">12</text>
<text x="364.9" y="110.1">11</text>
<text x="370.9" y="108.7">PB2/SS/OC1B</text>
<text x="370.9" y="111.2">PB3/MOSI/OC2A</text>
<text x="370.9" y="113.7">PB4/MISO</text>
<text x="417.1" y="112.5">RESET</text>
<text x="68.4" y="115">PB0/ICP1/CLKO</text>
<text x="87.7" y="119">7</text>
<text x="198.4" y="119">12</text>
<text x="198.6" y="116.4">11</text>
<text x="204.5" y="115">PB2/SS/OC1B</text>
<text x="204.5" y="117.6">PB3/MOSI/OC2A</text>
<text x="250.8" y="118.9">RESET</text>
<text x="364.8" y="115.2">13</text>
<text x="370.9" y="116.3">PB5/SCK</text>
<text x="24.2" y="125.4">A1</text>
<text x="24.2" y="122.8">A0</text>
<text x="30.5" y="123.9">PC0/ADC0</text>
<text x="74.6" y="122.7">PD6/AIN0</text>
<text x="74.6" y="120.1">PD7/AIN1</text>
<text x="76.7" y="125.2">PD5/T1</text>
<text x="87.7" y="124.1">5</text>
<text x="87.7" y="121.6">6</text>
<text x="198.4" y="121.6">13</text>
<text x="204.5" y="120.1">PB4/MISO</text>
<text x="204.5" y="122.7">PB5/SCK</text>
<text x="370.9" y="121.4">AREF</text>
<text x="24.2" y="130.5">A3</text>
<text x="24.2" y="127.9">A2</text>
<text x="30.5" y="131.6">PC3/ADC3</text>
<text x="30.5" y="129">PC2/ADC2</text>
<text x="30.5" y="126.4">PC1/ADC1</text>
<text x="71.8" y="127.7">PD4/T0/XCK</text>
<text x="74.6" y="130.3">PD3/INT1</text>
<text x="87.7" y="131.7">2</text>
<text x="87.7" y="129.1">3</text>
<text x="87.7" y="126.7">4</text>
<text x="204.5" y="127.7">AREF</text>
<text x="24.2" y="135.5">A5</text>
<text x="24.2" y="133">A4</text>
<text x="30.5" y="136.6">PC5/ADC5/SCL</text>
<text x="30.5" y="134.1">PC4/ADC4/SDA</text>
<text x="74.6" y="132.8">PD2/INT0</text>
<text x="87.7" y="136.8">0</text>
<text x="87.7" y="134.3">1</text>
<text x="133.6" y="143.2">14</text>
<text x="133.8" y="140.6">11</text>
<text x="139.8" y="141.7">SH_CP</text>
<text x="154.7" y="141.7">Q0</text>
<text x="161.3" y="140.6">15</text>
<text x="161.3" y="143.2">1</text>
<text x="369.4" y="141.8">ARDUINO UNO R3</text>
<text x="29.1" y="144.4">ARDUINO UNO R3</text>
<text x="133.6" y="148.2">12</text>
<text x="139.8" y="149.3">ST_CP</text>
<text x="139.8" y="144.3">DS</text>
<text x="154.7" y="144.3">Q1</text>
<text x="154.7" y="146.8">Q2</text>
<text x="154.7" y="149.3">Q3</text>
<text x="161.3" y="145.7">2</text>
<text x="161.3" y="148.2">3</text>
<text x="213.2" y="148.2">ARDUINO UNO R3</text>
<text x="485.2" y="148.1">RXD</text>
<text x="154.7" y="151.9">Q4</text>
<text x="154.7" y="154.4">Q5</text>
<text x="161.3" y="150.8">4</text>
<text x="161.3" y="153.3">5</text>
<text x="161.3" y="155.9">6</text>
<text x="485.2" y="153.1">TXD</text>
<text x="133.6" y="158.4">10</text>
<text x="133.6" y="160.9">13</text>
<text x="139.8" y="159.5">MR</text>
<text x="154.7" y="157">Q6</text>
<text x="154.7" y="159.5">Q7</text>
<text x="161.3" y="158.4">7</text>
<text x="161.3" y="160.9">9</text>
<text x="485.2" y="158.2">RTS</text>
<text x="138.3" y="166">74HC595</text>
<text x="139.8" y="162">OE</text>
<text x="154.3" y="162">Q7'</text>
<text x="485.2" y="163.3">CTS</text>
<text x="111.8" y="172.2">A</text>
<text x="111.8" y="177.3">B</text>
<text x="111.8" y="182.4">C</text>
<text x="137.3" y="183.8">1</text>
<text x="142.3" y="184.9">A</text>
<text x="152.5" y="184.9">Y0</text>
<text x="158.8" y="183.8">15</text>
<text x="366.2" y="181.5">0</text>
<text x="366.2" y="184.1">1</text>
<text x="371.1" y="182.6">PD0/RXD</text>
<text x="371.1" y="185.2">PD1/TXD</text>
<text x="409.5" y="183.9">PC5/ADC5/SCL</text>
<text x="428.3" y="182.7">A5</text>
<text x="428.3" y="185.3">A4</text>
<text x="137.3" y="186.3">2</text>
<text x="137.3" y="188.9">3</text>
<text x="142.3" y="187.4">B</text>
<text x="142.3" y="190">C</text>
<text x="152.5" y="187.4">Y1</text>
<text x="152.5" y="190">Y2</text>
<text x="158.8" y="186.3">14</text>
<text x="158.8" y="188.9">13</text>
<text x="158.8" y="191.4">12</text>
<text x="366.2" y="186.6">2</text>
<text x="366.2" y="189.1">3</text>
<text x="366.2" y="191.7">4</text>
<text x="371.1" y="187.7">PD2/INT0</text>
<text x="371.1" y="190.2">PD3/INT1</text>
<text x="409.3" y="186.4">PC4/ADC4/SDA</text>
<text x="414.2" y="189">PC3/ADC3</text>
<text x="414.2" y="191.5">PC2/ADC2</text>
<text x="428.3" y="187.9">A3</text>
<text x="428.3" y="190.4">A2</text>
<text x="137.3" y="196.5">4</text>
<text x="142.3" y="197.6">E1</text>
<text x="152.5" y="192.5">Y3</text>
<text x="152.5" y="195.1">Y4</text>
<text x="152.5" y="197.6">Y5</text>
<text x="158.8" y="194">11</text>
<text x="158.8" y="196.5">10</text>
<text x="366.2" y="194.2">5</text>
<text x="366.2" y="196.8">6</text>
<text x="371.1" y="192.8">PD4/T0/XCK</text>
<text x="371.1" y="195.3">PD5/T1</text>
<text x="371.1" y="197.9">PD6/AIN0</text>
<text x="414.2" y="194">PC1/ADC1</text>
<text x="414.2" y="196.6">PC0/ADC0</text>
<text x="428.3" y="192.9">A1</text>
<text x="428.3" y="195.4">A0</text>
<text x="137.3" y="201.6">6</text>
<text x="137.3" y="199">5</text>
<text x="142.3" y="202.7">E3</text>
<text x="142.3" y="200.1">E2</text>
<text x="152.5" y="200.1">Y6</text>
<text x="152.5" y="202.7">Y7</text>
<text x="158.8" y="199">9</text>
<text x="158.8" y="201.6">7</text>
<text x="366.2" y="199.3">7</text>
<text x="371.1" y="200.4">PD7/AIN1</text>
<text x="140.8" y="206.6">74HC238</text>
<text x="365" y="209.5">10</text>
<text x="366.2" y="204.4">8</text>
<text x="366.2" y="206.9">9</text>
<text x="371.1" y="205.5">PB0/ICP1/CLKO</text>
<text x="371.1" y="208">PB1/OC1A</text>
<text x="137.3" y="214.3">5</text>
<text x="142.3" y="215.4">Y</text>
<text x="152.4" y="215.4">X0</text>
<text x="158.8" y="214.3">4</text>
<text x="365" y="214.5">12</text>
<text x="365.2" y="212">11</text>
<text x="371.1" y="210.6">PB2/SS/OC1B</text>
<text x="371.1" y="213.1">PB3/MOSI/OC2A</text>
<text x="371.1" y="215.6">PB4/MISO</text>
<text x="417.4" y="214.4">RESET</text>
<text x="137.3" y="219.4">6</text>
<text x="142.3" y="220.5">Y</text>
<text x="152.4" y="217.9">X1</text>
<text x="152.4" y="220.5">X2</text>
<text x="158.8" y="216.8">3</text>
<text x="158.8" y="219.4">2</text>
<text x="158.8" y="221.9">1</text>
<text x="365" y="217.1">13</text>
<text x="371.1" y="218.2">PB5/SCK</text>
<text x="152.4" y="223">X3</text>
<text x="152.4" y="225.5">X4</text>
<text x="158.8" y="224.4">15</text>
<text x="158.8" y="227">14</text>
<text x="371.1" y="223.3">AREF</text>
<text x="152.4" y="228.1">X5</text>
<text x="152.4" y="230.6">X6</text>
<text x="152.4" y="233.2">X7</text>
<text x="158.8" y="229.5">13</text>
<text x="158.8" y="232.1">12</text>
<text x="153.6" y="238.2">A</text>
<text x="158.8" y="237.1">11</text>
<text x="158.8" y="239.7">10</text>
<text x="177.9" y="238.2">A</text>
<text x="153.4" y="243.3">C</text>
<text x="153.6" y="240.8">B</text>
<text x="158.8" y="242.2">9</text>
<text x="177.9" y="240.8">B</text>
<text x="177.9" y="243.3">C</text>
<text x="369.7" y="243.7">ARDUINO UNO R3</text>
<text x="153.6" y="248.4">E</text>
<text x="158.8" y="247.3">7</text>
<text x="140.8" y="252.3">74HC151</text>
<text x="489" y="257.3">RXD</text>
<text x="489" y="262.4">TXD</text>
<text x="489" y="267.5">RTS</text>
<text x="366.2" y="270.2">0</text>
<text x="366.2" y="272.7">1</text>
<text x="366.2" y="275.2">2</text>
<text x="371.1" y="271.3">PD0/RXD</text>
<text x="371.1" y="273.8">PD1/TXD</text>
<text x="409.3" y="275.1">PC4/ADC4/SDA</text>
<text x="409.5" y="272.5">PC5/ADC5/SCL</text>
<text x="428.3" y="271.4">A5</text>
<text x="428.3" y="274">A4</text>
<text x="489" y="272.5">CTS</text>
<text x="366.2" y="277.8">3</text>
<text x="366.2" y="280.3">4</text>
<text x="371.1" y="276.3">PD2/INT0</text>
<text x="371.1" y="278.9">PD3/INT1</text>
<text x="371.1" y="281.4">PD4/T0/XCK</text>
<text x="414.2" y="277.6">PC3/ADC3</text>
<text x="414.2" y="280.2">PC2/ADC2</text>
<text x="428.3" y="276.5">A3</text>
<text x="428.3" y="279.1">A2</text>
<text x="428.3" y="281.6">A1</text>
<text x="366.2" y="282.9">5</text>
<text x="366.2" y="285.4">6</text>
<text x="366.2" y="287.9">7</text>
<text x="371.1" y="284">PD5/T1</text>
<text x="371.1" y="286.5">PD6/AIN0</text>
<text x="414.2" y="282.7">PC1/ADC1</text>
<text x="414.2" y="285.2">PC0/ADC0</text>
<text x="428.3" y="284.1">A0</text>
<text x="366.2" y="293">8</text>
<text x="371.1" y="289">PD7/AIN1</text>
<text x="365" y="298.1">10</text>
<text x="366.2" y="295.6">9</text>
<text x="371.1" y="294.1">PB0/ICP1/CLKO</text>
<text x="371.1" y="296.7">PB1/OC1A</text>
<text x="371.1" y="299.2">PB2/SS/OC1B</text>
<text x="365" y="303.2">12</text>
<text x="365" y="305.7">13</text>
<text x="365.2" y="300.6">11</text>
<text x="371.1" y="301.7">PB3/MOSI/OC2A</text>
<text x="371.1" y="304.3">PB4/MISO</text>
<text x="417.4" y="303">RESET</text>
<text x="371.1" y="306.8">PB5/SCK</text>
<text x="371.1" y="311.9">AREF</text>
<text x="369.7" y="332.4">ARDUINO UNO R3</text>
</g>
<g font-size="2.4" fill="#fff">
<text x="383.6" y="81.9" transform="rotate(-180 383.6 81.9)">TX</text>
<text x="383.7" y="79.4" transform="rotate(-180 383.7 79.4)">RX</text>
<text x="217.3" y="88.2" transform="rotate(-180 217.3 88.2)">TX</text>
<text x="217.4" y="85.7" transform="rotate(-180 217.4 85.7)">RX</text>
<text x="71" y="137.9">RX PD0/RXD</text>
<text x="71.1" y="135.4">TX PD1/TXD</text>
<text x="383.9" y="183.8" transform="rotate(-180 383.9 183.8)">TX</text>
<text x="384" y="181.2" transform="rotate(-180 384 181.2)">RX</text>
<text x="384" y="269.9" transform="rotate(-180 384 269.9)">RX</text>
<text x="383.9" y="272.4" transform="rotate(-180 383.9 272.4)">TX</text>
</g>
<g font-size="2.2" fill="#0085e8">
<text x="45.1" y="86.8" transform="rotate(90 45.1 86.8)">microcontrolandos.blogspot.com</text>
<text x="409.6" y="130.4" transform="rotate(-90 409.6 130.4)">microcontrolandos.blogspot.com</text>
<text x="243.3" y="136.8" transform="rotate(-90 243.3 136.8)">microcontrolandos.blogspot.com</text>
<text x="409.9" y="232.3" transform="rotate(-90 409.9 232.3)">microcontrolandos.blogspot.com</text>
<text x="409.9" y="320.9" transform="rotate(-90 409.9 320.9)">microcontrolandos.blogspot.com</text>
</g>
<g font-size="1.9" fill="#ff0">
<text x="144.1" y="54.7">VT52, VT100, ANSI</text>
<text x="499.7" y="54.7">VT52, VT100, ANSI</text>
<text x="495.9" y="149.9">VT52, VT100, ANSI</text>
<text x="499.7" y="259.2">VT52, VT100, ANSI</text>
</g>
<g font-size="1.7" fill="#fff">
<text x="397.1" y="90.5" transform="rotate(90 397.1 90.5)">ATMEGA328P-PU</text>
<text x="230.7" y="96.9" transform="rotate(90 230.7 96.9)">ATMEGA328P-PU</text>
<text x="398.4" y="98.8" transform="rotate(90 398.4 98.8)">1121</text>
<text x="232" y="105.1" transform="rotate(90 232 105.1)">1121</text>
<text x="56.4" y="118.4" transform="rotate(-90 56.4 118.4)">1121</text>
<text x="57.7" y="126.7" transform="rotate(-90 57.7 126.7)">ATMEGA328P-PU</text>
<text x="397.3" y="192.4" transform="rotate(90 397.3 192.4)">ATMEGA328P-PU</text>
<text x="398.6" y="200.6" transform="rotate(90 398.6 200.6)">1121</text>
<text x="397.3" y="281" transform="rotate(90 397.3 281)">ATMEGA328P-PU</text>
<text x="398.6" y="289.3" transform="rotate(90 398.6 289.3)">1121</text>
</g>
<g font-size="1.4" fill="#ff0">
<text x="141.5" y="66.1">Xmodem, Ymodem, Zmodem</text>
<text x="497.1" y="66.1">Xmodem, Ymodem, Zmodem</text>
<text x="493.3" y="161.4">Xmodem, Ymodem, Zmodem</text>
<text x="497.1" y="270.6">Xmodem, Ymodem, Zmodem</text>
</g>
</svg>
